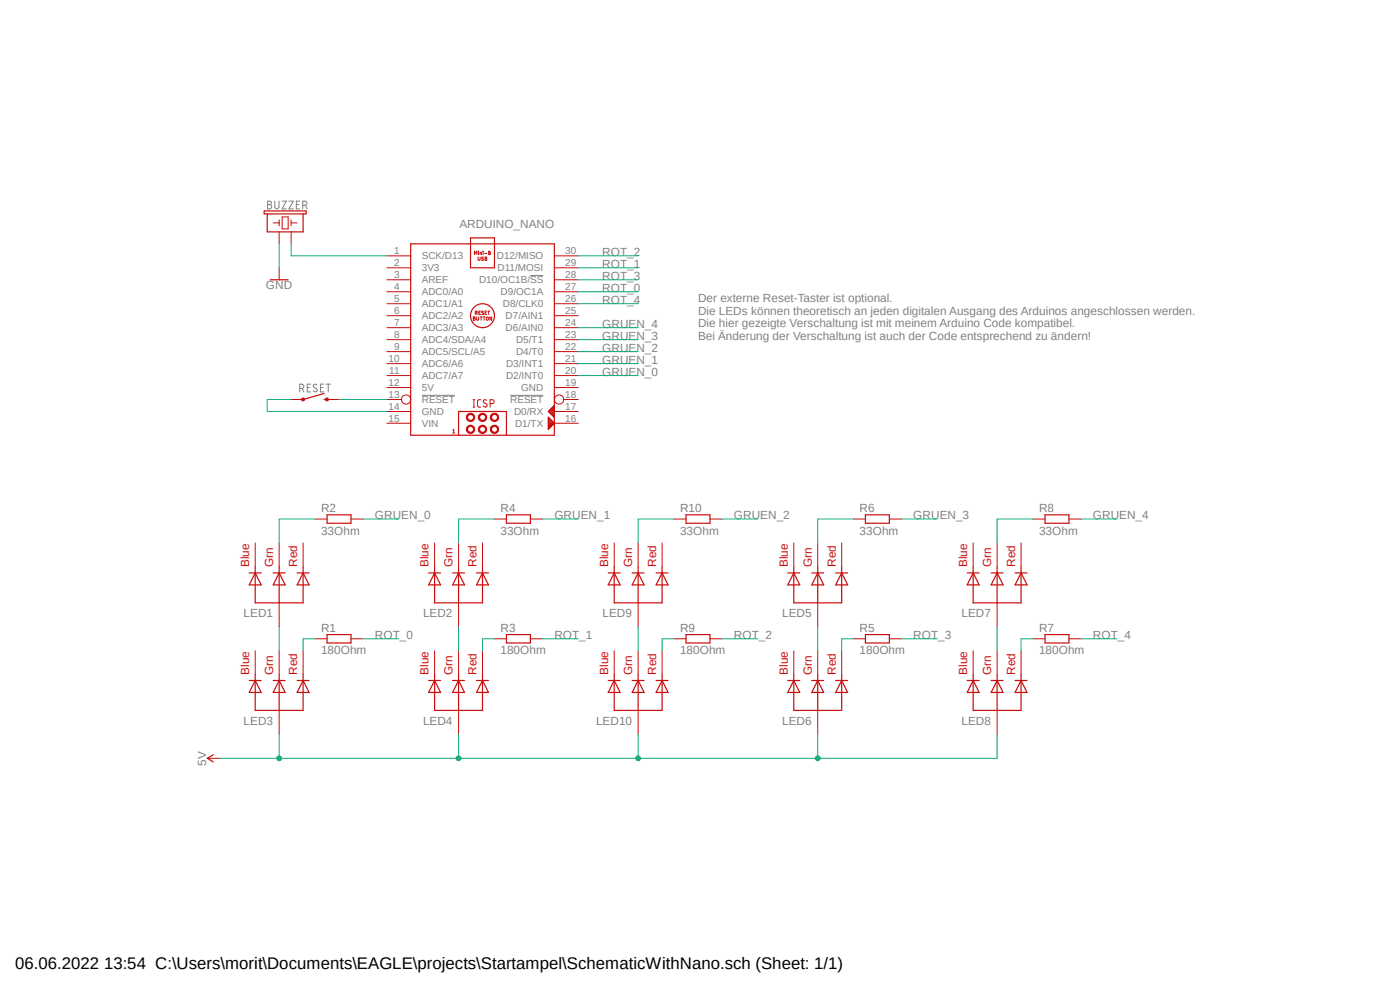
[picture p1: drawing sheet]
<svg xmlns="http://www.w3.org/2000/svg" width="297mm" height="210mm" viewBox="0 0 297 210" stroke-linecap="round" stroke-linejoin="round" font-family="sans-serif">
<path d="M41.1 41.8l214.8 121.3M255.9 41.8l-214.8 121.3" fill="none" stroke="#fff" stroke-width=".21"/>
<g fill="none" stroke="#808080" stroke-width=".21">
<path d="M56.8 42.7h.6a.37 .37 0 0 1 .2 .4 .37 .37 0 0 1-.4 .3 .47 .47 0 0 1 .5 .5 .47 .47 0 0 1-.5 .4h-.4zM56.8 43.4h.4M58.3 42.7v1.2a.45 .45 0 0 0 .3 .4 .45 .45 0 0 0 .5-.2l.1-1.4M59.9 42.7h.8l-.8 1.6h.8M61.3 42.7h.9l-.9 1.6h.9M62.9 43.4h.5M63.6 42.7h-.7v1.6h.7M64.2 43.6h.5a.44 .44 0 0 0 .4-.7l-.4-.2h-.5v1.6M64.8 43.6l.4 .7M112.5 58.5h2.8M63.6 82.4h.4a.47 .47 0 0 0 .5-.4 .47 .47 0 0 0-.5-.5h-.4v1.6M64.1 82.4l.4 .7"/>
<path d="M65.2 82.2h.5M65.9 81.5h-.7v1.6h.7M67.2 81.7a.39 .39 0 0 0-.6-.1 .39 .39 0 0 0 0 .6l.5 .3a.37 .37 0 0 1 .2 .4 .37 .37 0 0 1-.3 .2l-.6-.2M68 82.2h.5M68.7 81.5h-.7v1.6h.7M69.2 81.5h.9M69.6 81.5v1.6M89.5 83.9h7M108.2 83.9h7.1"/>
</g>
<g fill="none" stroke="#c90d0c" stroke-width=".25">
<path d="M87.1 51.7h30.5v40.6h-30.5zM99.8 50.5h5.1v6.3h-5.1zM97.3 92.3v-5h10.1v5"/>
<circle cx="102.4" cy="67" r="2.54"/>
</g>
<g fill="none" stroke="#c90d0c" stroke-width=".21">
<path d="M82.1 59.4h5M82.1 56.8h5M82.1 54.3h5M100.7 54v-.7l.2 .4 .3-.4v.7M101.4 54.5l.2 .7h.2l.1-.7M101.5 53.3h.1M101.5 53.6v.4M101.9 54v-.4h.3v.4M102.4 53.3h.1M102.5 53.6v.4M102.5 54.6h-.3v.2l.4 .3-.1 .1h-.3M102.8 53.8h.5"/>
<path d="M102.9 54.5l.4 .2-.2 .2h.2v.3h-.4zM102.9 54.9h.2M103.7 53.3l.3 .1-.2 .2 .3 .2-.1 .2h-.3zM103.7 53.6h.1M117.6 59.4h5.1M117.6 56.8h5.1M117.6 54.3h5.1M82.1 79.7h5M82.1 77.1h5M82.1 74.6h5M82.1 72.1h5M82.1 69.5h5"/>
<path d="M82.1 67h5M82.1 64.4h5M82.1 61.9h5M100.4 67.2l.4 .1-.2 .2 .2 .2v.2h-.4zM100.4 67.5h.2M100.8 66.4h.4l.1-.3-.5-.1v.7M101.1 66.4l.2 .3M101.1 67.2v.5l.2 .2h.2l.1-.7M101.6 66.3h.3M101.9 67.2h.4M101.9 66h-.3v.7h.3M102.1 67.2v.7"/>
<path d="M102.5 67.2h.4M102.6 66h-.3l-.1 .2 .4 .3-.1 .2-.3-.1M102.7 67.2v.7M102.9 66.3h.3M103.2 67.3l.2-.1 .2 .2-.2 .5h-.2zM103.3 66h-.4v.7h.4M103.5 66h.4M103.7 66v.7M104.3 67.2v.7l-.4-.7v.7M117.6 79.7h5.1M117.6 77.1h5.1M117.6 74.6h5.1"/>
<path d="M117.6 72.1h5.1M117.6 69.5h5.1M117.6 67h5.1M117.6 64.4h5.1M117.6 61.9h5.1M82.1 89.8h5M82.1 87.3h5M82.1 84.8h3.1M82.1 82.2h5M100.4 86.4h.3M100.4 84.8h.3M100.5 84.8v1.6"/>
<path d="M102 84.8h-.5l-.2 .3v1.1l.7 .2M103.3 84.9l-.4-.1a.34 .34 0 0 0-.4 .2 .34 .34 0 0 0 .2 .4l.5 .3a.37 .37 0 0 1 .1 .4 .37 .37 0 0 1-.3 .3l-.5-.3M104 85.6h.4a.42 .42 0 0 0 .5-.4 .42 .42 0 0 0-.5-.4h-.4v1.6M117.6 89.8h5.1M117.6 87.3h5.1M117.6 82.2h5.1M119.6 84.8h3.1"/>
<circle cx="86.1" cy="84.8" r=".98"/>
<circle cx="118.6" cy="84.8" r=".98"/>
</g>
<path d="M104.4 87.8a.89 .89 0 0 1 1.3 .4 .89 .89 0 0 1-.6 1.2 .89 .89 0 0 1-1.1-.9h.3a.64 .64 0 0 1 .8-.6 .64 .64 0 0 1 .3 1 .64 .64 0 0 1-1-.1l-.1-.3h-.3z" fill-rule="evenodd" fill="#c90d0c"/>
<path d="M104.4 87.8a.89 .89 0 0 1 1.3 .4 .89 .89 0 0 1-.6 1.2 .89 .89 0 0 1-1.1-.9h.3a.64 .64 0 0 1 .8-.6 .64 .64 0 0 1 .3 1 .64 .64 0 0 1-1-.1l-.1-.3h-.3z" fill="none" stroke="#c90d0c" stroke-width=".21"/>
<path d="M101.8 90.4a.89 .89 0 0 1 1.4 .3 .89 .89 0 0 1-.7 1.3 .89 .89 0 0 1-1-.9h.2a.64 .64 0 0 1 .9-.7 .64 .64 0 0 1 .3 1 .64 .64 0 0 1-1.1 0l-.1-.3h-.2z" fill-rule="evenodd" fill="#c90d0c"/>
<path d="M101.8 90.4a.89 .89 0 0 1 1.4 .3 .89 .89 0 0 1-.7 1.3 .89 .89 0 0 1-1-.9h.2a.64 .64 0 0 1 .9-.7 .64 .64 0 0 1 .3 1 .64 .64 0 0 1-1.1 0l-.1-.3h-.2z" fill="none" stroke="#c90d0c" stroke-width=".21"/>
<path d="M99.3 90.4a.89 .89 0 0 1 1.3 .3 .89 .89 0 0 1-.6 1.3 .89 .89 0 0 1-1.1-.9h.3a.64 .64 0 0 1 .8-.7 .64 .64 0 0 1 .3 1 .64 .64 0 0 1-1 0l-.1-.3h-.3z" fill-rule="evenodd" fill="#c90d0c"/>
<path d="M99.3 90.4a.89 .89 0 0 1 1.3 .3 .89 .89 0 0 1-.6 1.3 .89 .89 0 0 1-1.1-.9h.3a.64 .64 0 0 1 .8-.7 .64 .64 0 0 1 .3 1 .64 .64 0 0 1-1 0l-.1-.3h-.3z" fill="none" stroke="#c90d0c" stroke-width=".21"/>
<path d="M104.4 90.4a.89 .89 0 0 1 1.3 .3 .89 .89 0 0 1-.6 1.3 .89 .89 0 0 1-1.1-.9h.3a.64 .64 0 0 1 .8-.7 .64 .64 0 0 1 .3 1 .64 .64 0 0 1-1 0l-.1-.3h-.3z" fill-rule="evenodd" fill="#c90d0c"/>
<path d="M104.4 90.4a.89 .89 0 0 1 1.3 .3 .89 .89 0 0 1-.6 1.3 .89 .89 0 0 1-1.1-.9h.3a.64 .64 0 0 1 .8-.7 .64 .64 0 0 1 .3 1 .64 .64 0 0 1-1 0l-.1-.3h-.3z" fill="none" stroke="#c90d0c" stroke-width=".21"/>
<path d="M99.3 87.8a.89 .89 0 0 1 1.3 .4 .89 .89 0 0 1-.6 1.2 .89 .89 0 0 1-1.1-.9h.3a.64 .64 0 0 1 .8-.6 .64 .64 0 0 1 .3 1 .64 .64 0 0 1-1-.1l-.1-.3h-.3z" fill-rule="evenodd" fill="#c90d0c"/>
<path d="M99.3 87.8a.89 .89 0 0 1 1.3 .4 .89 .89 0 0 1-.6 1.2 .89 .89 0 0 1-1.1-.9h.3a.64 .64 0 0 1 .8-.6 .64 .64 0 0 1 .3 1 .64 .64 0 0 1-1-.1l-.1-.3h-.3z" fill="none" stroke="#c90d0c" stroke-width=".21"/>
<path d="M101.8 87.8a.89 .89 0 0 1 1.4 .4 .89 .89 0 0 1-.7 1.2 .89 .89 0 0 1-1-.9h.2a.64 .64 0 0 1 .9-.6 .64 .64 0 0 1 .3 1 .64 .64 0 0 1-1.1-.1l-.1-.3h-.2z" fill-rule="evenodd" fill="#c90d0c"/>
<g fill="none" stroke="#c90d0c" stroke-width=".21">
<path d="M58 47.3h1.2M59.2 46.7v1.2M59.2 49.2v2.5M59.2 56.8v2.6M59.9 46h1.2v2.6h-1.2zM61.8 47.3h1.2M61.8 46.7v1.2M61.8 49.2v2.5M96.1 91.3l.2-.2v.8M96.1 91.9h.4M101.8 87.8a.89 .89 0 0 1 1.4 .4 .89 .89 0 0 1-.7 1.2 .89 .89 0 0 1-1-.9h.2a.64 .64 0 0 1 .9-.6 .64 .64 0 0 1 .3 1 .64 .64 0 0 1-1.1-.1l-.1-.3h-.2zM54.1 115.2v5.1"/>
<path d="M59.2 115.2v5.1M64.3 115.2v5.1M66.8 110.1h2.6M74.5 110.1h2.5M92.2 115.2v5.1M97.3 115.2v5.1M102.4 115.2v5.1M104.9 110.1h2.5M112.5 110.1h2.6M168.4 115.2v5.1M173.5 115.2v5.1M178.6 115.2v5.1"/>
<path d="M181.1 110.1h2.5M188.7 110.1h2.5M206.5 115.2v5.1M211.5 115.2v5.1M216.6 115.2v5.1M219.2 110.1h2.5M226.8 110.1h2.5M54.1 138v5.1M59.2 127.9v5.1M59.2 138v5.1M64.3 138v5.1M66.8 135.5h2.6"/>
<path d="M74.5 135.5h2.5M92.2 138v5.1M97.3 127.9v5.1M97.3 138v5.1M102.4 138v5.1M104.9 135.5h2.5M112.5 135.5h2.6M168.4 138v5.1M173.5 127.9v5.1M173.5 138v5.1M178.6 138v5.1M181.1 135.5h2.5"/>
<path d="M188.7 135.5h2.5M206.5 138v5.1M211.5 127.9v5.1M211.5 138v5.1M216.6 138v5.1M219.2 135.5h2.5M226.8 135.5h2.5M59.2 150.7v5.1M97.3 150.7v5.1M173.5 150.7v5.1M211.5 150.7v5.1M44 160.9h2.5"/>
</g>
<g fill="none" stroke="#c90d0c" stroke-width=".25">
<path d="M56 44.7h8.9v.7h-8.9zM56.7 45.4v3.8h7.6v-3.8M57.3 59.4h3.8M68.7 84.8h.7M68.7 83.5l-4.4 1.3M116.3 88.5l1.3 1.3-1.3 1.3zM116.3 91h.1M116.3 90.8h.3M116.3 90.6h.5M116.3 90.5h.7M116.3 90.3h.8M116.3 90.1h1"/>
<path d="M116.3 89.9h1.2M116.3 89.7h1.2M116.3 89.5h1M116.3 89.3h.8M116.3 89.1h.6M116.3 88.9h.4M116.3 88.7h.2M116.3 88.6h.1M116.3 87.3l1.3-1.3v2.5zM116.4 87.2h1.2M116.5 87.4h1.1M116.6 87h1"/>
<path d="M116.7 87.6h.9M116.8 86.8h.8M116.8 87.8h.8M117 86.7h.6M117.1 88h.5M117.1 86.4h.5M117.2 88.2h.4M117.3 86.3h.3M117.4 88.3h.2M117.5 86.1h.1M69.4 109.2h5.1v1.8h-5.1zM107.4 109.2h5.1v1.8h-5.1z"/>
<path d="M183.6 109.2h5.1v1.8h-5.1zM221.7 109.2h5.1v1.8h-5.1zM52.9 121.5h2.5M54.1 120.3v7.6h10.2v-7.6M54.1 121.5l1.3 2.6h-2.5zM58 121.5h2.5M59.2 120.3v7.6M59.2 121.5l1.3 2.6h-2.5zM63 121.5h2.6M64.3 121.5l1.3 2.6h-2.6zM69.4 134.6h5.1v1.8h-5.1zM90.9 121.5h2.6"/>
<path d="M92.2 121.5l1.3 2.6h-2.6zM92.2 120.3v7.6h10.2v-7.6M96 121.5h2.6M97.3 121.5l1.3 2.6h-2.6zM97.3 120.3v7.6M101.1 121.5h2.5M102.4 121.5l1.2 2.6h-2.5zM107.4 134.6h5.1v1.8h-5.1zM167.1 121.5h2.6M168.4 121.5l1.3 2.6h-2.6zM168.4 120.3v7.6h10.2v-7.6M172.2 121.5h2.6"/>
<path d="M173.5 121.5l1.3 2.6h-2.6zM173.5 120.3v7.6M177.3 121.5h2.5M178.6 121.5l1.2 2.6h-2.5zM183.6 134.6h5.1v1.8h-5.1zM205.2 121.5h2.5M206.5 121.5l1.2 2.6h-2.5zM206.5 120.3v7.6h10.1v-7.6M210.3 121.5h2.5M211.5 121.5l1.3 2.6h-2.5zM211.5 120.3v7.6M215.3 121.5h2.6"/>
<path d="M216.6 121.5l1.3 2.6h-2.6zM221.7 134.6h5.1v1.8h-5.1zM52.9 144.4h2.5M54.1 143.1v7.6h10.2v-7.6M54.1 144.4l1.3 2.5h-2.5zM58 144.4h2.5M59.2 143.1v7.6M59.2 144.4l1.3 2.5h-2.5zM63 144.4h2.6M64.3 144.4l1.3 2.5h-2.6zM90.9 144.4h2.6M92.2 144.4l1.3 2.5h-2.6z"/>
<path d="M92.2 143.1v7.6h10.2v-7.6M96 144.4h2.6M97.3 144.4l1.3 2.5h-2.6zM97.3 143.1v7.6M101.1 144.4h2.5M102.4 144.4l1.2 2.5h-2.5zM167.1 144.4h2.6M168.4 144.4l1.3 2.5h-2.6zM168.4 143.1v7.6h10.2v-7.6M172.2 144.4h2.6M173.5 144.4l1.3 2.5h-2.6zM173.5 143.1v7.6"/>
<path d="M177.3 144.4h2.5M178.6 144.4l1.2 2.5h-2.5zM205.2 144.4h2.5M206.5 144.4l1.2 2.5h-2.5zM206.5 143.1v7.6h10.1v-7.6M210.3 144.4h2.5M211.5 144.4l1.3 2.5h-2.5zM211.5 143.1v7.6M215.3 144.4h2.6M216.6 144.4l1.3 2.5h-2.6zM45.3 160.1l-1.3 .8 1.3 .7"/>
</g>
<path d="M64.1 84.5h.4l.1 .3-.1 .2h-.4z" fill-rule="evenodd" fill="#c90d0c"/>
<path d="M64.1 84.5h.4l.1 .3-.1 .2h-.4z" fill="none" stroke="#c90d0c" stroke-width=".21"/>
<path d="M69.1 84.5h.5v.5h-.5z" fill-rule="evenodd" fill="#c90d0c"/>
<g fill="none" stroke="#c90d0c" stroke-width=".21">
<path d="M61.8 84.8h2.5M69.1 84.5h.5v.5h-.5zM69.4 84.8h2.5M130.3 115.2v5.1M135.4 115.2v5.1M140.5 115.2v5.1M143 110.1h2.5M150.6 110.1h2.6M130.3 138v5.1M135.4 127.9v5.1M135.4 138v5.1M140.5 138v5.1"/>
<path d="M143 135.5h2.5M150.6 135.5h2.6M135.4 150.7v5.1"/>
</g>
<g fill="none" stroke="#c90d0c" stroke-width=".25">
<path d="M145.5 109.2h5.1v1.8h-5.1zM129 121.5h2.6M130.3 120.3v7.6h10.2v-7.6M130.3 121.5l1.3 2.6h-2.6zM134.1 121.5h2.6M135.4 120.3v7.6M135.4 121.5l1.3 2.6h-2.6zM139.2 121.5h2.5M140.5 121.5l1.2 2.6h-2.5zM145.5 134.6h5.1v1.8h-5.1zM129 144.4h2.6M130.3 143.1v7.6h10.2v-7.6"/>
<path d="M130.3 144.4l1.3 2.5h-2.6zM134.1 144.4h2.6M135.4 143.1v7.6M135.4 144.4l1.3 2.5h-2.6zM139.2 144.4h2.5M140.5 144.4l1.2 2.5h-2.5z"/>
</g>
<path d="M59.2 155.8v5.1M97.3 155.8v5.1h-50.8" fill="none" stroke="#0dab76" stroke-width=".21"/>
<circle cx="59.2" cy="160.9" r=".51" fill="#0dab76"/>
<g fill="none" stroke="#0dab76" stroke-width=".21">
<path d="M135.4 155.8v5.1h-38.1"/>
<circle cx="59.2" cy="160.9" r=".51"/>
</g>
<circle cx="97.3" cy="160.9" r=".51" fill="#0dab76"/>
<g fill="none" stroke="#0dab76" stroke-width=".21">
<path d="M173.5 155.8v5.1M211.5 155.8v5.1h-76.1"/>
<circle cx="97.3" cy="160.9" r=".51"/>
</g>
<circle cx="135.4" cy="160.9" r=".51" fill="#0dab76"/>
<circle cx="135.4" cy="160.9" r=".51" fill="none" stroke="#0dab76" stroke-width=".21"/>
<circle cx="173.5" cy="160.9" r=".51" fill="#0dab76"/>
<g fill="none" stroke="#0dab76" stroke-width=".21">
<path d="M59.2 51.7v5.1M61.8 51.7v2.6h20.3M122.7 54.3h12.7M122.7 56.8h12.7M122.7 59.4h12.7M122.7 79.7h12.7M122.7 77.1h12.7M122.7 72.1h12.7M122.7 69.5h12.7M122.7 64.4h12.7M122.7 61.9h12.7M122.7 74.6h12.7"/>
<path d="M61.8 84.8h-5.1v2.5h25.4M71.9 84.8h10.2M66.8 110.1h-7.6v5.1M77 110.1h7.6M104.9 110.1h-7.6v5.1M115.1 110.1h7.6M143 110.1h-7.6v5.1M153.2 110.1h7.6M181.1 110.1h-7.6v5.1M191.2 110.1h7.6M219.2 110.1h-7.7v5.1M229.3 110.1h7.6"/>
<path d="M59.2 133v5M66.8 135.5h-2.5v2.5M77 135.5h7.6M97.3 133v5M104.9 135.5h-2.5v2.5M115.1 135.5h7.6M135.4 133v5M143 135.5h-2.5v2.5M153.2 135.5h7.6M173.5 133v5M181.1 135.5h-2.5v2.5M191.2 135.5h7.6"/>
<path d="M211.5 133v5M219.2 135.5h-2.6v2.5M229.3 135.5h7.6"/>
<circle cx="173.5" cy="160.9" r=".51"/>
</g>
<text font-size="3.6" x="3.2" y="205.7">06.06.2022 13:54 C:\Users\morit\Documents\EAGLE\projects\Startampel\SchematicWithNano.sch (Sheet: 1/1)</text>
<g font-size="2.5" fill="#808080">
<text x="97.5" y="48.4">ARDUINO_NANO</text>
<text x="127.8" y="56.8">ROT_1</text>
<text x="127.8" y="59.4">ROT_3</text>
<text x="127.8" y="54.3">ROT_2</text>
<text x="56.4" y="61.4">GND</text>
<text x="127.8" y="64.4">ROT_4</text>
<text x="127.8" y="61.9">ROT_0</text>
<text x="148.1" y="64.1">Der externe Reset-Taster ist optional.</text>
<text x="127.8" y="69.5">GRUEN_4</text>
<text x="148.1" y="66.7">Die LEDs können theoretisch an jeden digitalen Ausgang des Arduinos angeschlossen werden.</text>
<text x="148.1" y="69.4">Die hier gezeigte Verschaltung ist mit meinem Arduino Code kompatibel.</text>
<text x="127.8" y="77.1">GRUEN_1</text>
<text x="127.8" y="72.1">GRUEN_3</text>
<text x="127.8" y="74.6">GRUEN_2</text>
<text x="148.1" y="72.1">Bei Änderung der Verschaltung ist auch der Code entsprechend zu ändern!</text>
<text x="127.8" y="79.7">GRUEN_0</text>
<text x="68.1" y="113.4">33Ohm</text>
<text x="68.1" y="108.6">R2</text>
<text x="79.5" y="110.1">GRUEN_0</text>
<text x="106.2" y="113.4">33Ohm</text>
<text x="106.2" y="108.6">R4</text>
<text x="117.6" y="110.1">GRUEN_1</text>
<text x="144.3" y="113.4">33Ohm</text>
<text x="144.3" y="108.6">R10</text>
<text x="155.7" y="110.1">GRUEN_2</text>
<text x="182.4" y="113.4">33Ohm</text>
<text x="182.4" y="108.6">R6</text>
<text x="193.8" y="110.1">GRUEN_3</text>
<text x="220.4" y="113.4">33Ohm</text>
<text x="220.4" y="108.6">R8</text>
<text x="231.9" y="110.1">GRUEN_4</text>
<text x="51.7" y="130.9">LED1</text>
<text x="89.7" y="130.9">LED2</text>
<text x="127.8" y="130.9">LED9</text>
<text x="165.9" y="130.9">LED5</text>
<text x="204" y="130.9">LED7</text>
<text x="68.1" y="134">R1</text>
<text x="79.5" y="135.5">ROT_0</text>
<text x="106.2" y="134">R3</text>
<text x="117.6" y="135.5">ROT_1</text>
<text x="144.3" y="134">R9</text>
<text x="155.7" y="135.5">ROT_2</text>
<text x="182.4" y="134">R5</text>
<text x="193.8" y="135.5">ROT_3</text>
<text x="220.4" y="134">R7</text>
<text x="231.9" y="135.5">ROT_4</text>
<text x="68.1" y="138.8">180Ohm</text>
<text x="106.2" y="138.8">180Ohm</text>
<text x="144.3" y="138.8">180Ohm</text>
<text x="182.4" y="138.8">180Ohm</text>
<text x="220.4" y="138.8">180Ohm</text>
<text x="51.7" y="153.8">LED3</text>
<text x="89.7" y="153.8">LED4</text>
<text x="126.5" y="153.8">LED10</text>
<text x="165.9" y="153.8">LED6</text>
<text x="204" y="153.8">LED8</text>
<text x="43.7" y="162.4" transform="rotate(-90 43.7 162.4)">5V</text>
</g>
<g font-size="2.5" fill="#c90d0c">
<text x="52.9" y="120.3" transform="rotate(-90 52.9 120.3)">Blue</text>
<text x="58" y="120.3" transform="rotate(-90 58 120.3)">Grn</text>
<text x="63" y="120.3" transform="rotate(-90 63 120.3)">Red</text>
<text x="90.9" y="120.3" transform="rotate(-90 90.9 120.3)">Blue</text>
<text x="96" y="120.3" transform="rotate(-90 96 120.3)">Grn</text>
<text x="101.1" y="120.3" transform="rotate(-90 101.1 120.3)">Red</text>
<text x="129" y="120.3" transform="rotate(-90 129 120.3)">Blue</text>
<text x="134.1" y="120.3" transform="rotate(-90 134.1 120.3)">Grn</text>
<text x="139.2" y="120.3" transform="rotate(-90 139.2 120.3)">Red</text>
<text x="167.1" y="120.3" transform="rotate(-90 167.1 120.3)">Blue</text>
<text x="172.2" y="120.3" transform="rotate(-90 172.2 120.3)">Grn</text>
<text x="177.3" y="120.3" transform="rotate(-90 177.3 120.3)">Red</text>
<text x="205.2" y="120.3" transform="rotate(-90 205.2 120.3)">Blue</text>
<text x="210.3" y="120.3" transform="rotate(-90 210.3 120.3)">Grn</text>
<text x="215.4" y="120.3" transform="rotate(-90 215.4 120.3)">Red</text>
<text x="52.9" y="143.1" transform="rotate(-90 52.9 143.1)">Blue</text>
<text x="58" y="143.1" transform="rotate(-90 58 143.1)">Grn</text>
<text x="63" y="143.1" transform="rotate(-90 63 143.1)">Red</text>
<text x="90.9" y="143.1" transform="rotate(-90 90.9 143.1)">Blue</text>
<text x="96" y="143.1" transform="rotate(-90 96 143.1)">Grn</text>
<text x="101.1" y="143.1" transform="rotate(-90 101.1 143.1)">Red</text>
<text x="129" y="143.1" transform="rotate(-90 129 143.1)">Blue</text>
<text x="134.1" y="143.1" transform="rotate(-90 134.1 143.1)">Grn</text>
<text x="139.2" y="143.1" transform="rotate(-90 139.2 143.1)">Red</text>
<text x="167.1" y="143.1" transform="rotate(-90 167.1 143.1)">Blue</text>
<text x="172.2" y="143.1" transform="rotate(-90 172.2 143.1)">Grn</text>
<text x="177.3" y="143.1" transform="rotate(-90 177.3 143.1)">Red</text>
<text x="205.2" y="143.1" transform="rotate(-90 205.2 143.1)">Blue</text>
<text x="210.3" y="143.1" transform="rotate(-90 210.3 143.1)">Grn</text>
<text x="215.4" y="143.1" transform="rotate(-90 215.4 143.1)">Red</text>
</g>
<g font-size="2.1" fill="#808080">
<text x="83.6" y="53.9">1</text>
<text x="119.9" y="53.9">30</text>
<text x="83.6" y="56.5">2</text>
<text x="83.6" y="59">3</text>
<text x="89.5" y="55">SCK/D13</text>
<text x="89.5" y="57.6">3V3</text>
<text x="105.4" y="55">D12/MISO</text>
<text x="105.6" y="57.6">D11/MOSI</text>
<text x="119.9" y="59">28</text>
<text x="119.9" y="56.5">29</text>
<text x="83.6" y="61.6">4</text>
<text x="83.6" y="64.1">5</text>
<text x="89.5" y="60.1">AREF</text>
<text x="89.5" y="62.7">ADC0/A0</text>
<text x="89.5" y="65.2">ADC1/A1</text>
<text x="101.6" y="60.1">D10/OC1B/SS</text>
<text x="106.2" y="62.7">D9/OC1A</text>
<text x="106.7" y="65.2">D8/CLK0</text>
<text x="119.9" y="64.1">26</text>
<text x="119.9" y="61.6">27</text>
<text x="83.6" y="66.6">6</text>
<text x="83.6" y="69.1">7</text>
<text x="83.6" y="71.7">8</text>
<text x="89.5" y="67.7">ADC2/A2</text>
<text x="89.5" y="70.3">ADC3/A3</text>
<text x="107.3" y="70.3">D6/AIN0</text>
<text x="107.3" y="67.7">D7/AIN1</text>
<text x="119.9" y="71.7">23</text>
<text x="119.9" y="69.1">24</text>
<text x="119.9" y="66.6">25</text>
<text x="82.4" y="76.8">10</text>
<text x="83.6" y="74.2">9</text>
<text x="89.5" y="72.8">ADC4/SDA/A4</text>
<text x="89.5" y="75.4">ADC5/SCL/A5</text>
<text x="89.5" y="77.9">ADC6/A6</text>
<text x="107.4" y="77.9">D3/INT1</text>
<text x="109.5" y="75.4">D4/T0</text>
<text x="109.5" y="72.8">D5/T1</text>
<text x="119.9" y="76.8">21</text>
<text x="119.9" y="74.2">22</text>
<text x="82.4" y="81.8">12</text>
<text x="82.6" y="79.3">11</text>
<text x="89.5" y="80.4">ADC7/A7</text>
<text x="89.5" y="83">5V</text>
<text x="107.4" y="80.4">D2/INT0</text>
<text x="110.6" y="83">GND</text>
<text x="119.9" y="81.8">19</text>
<text x="119.9" y="79.3">20</text>
<text x="82.4" y="84.4">13</text>
<text x="82.4" y="86.9">14</text>
<text x="82.4" y="89.5">15</text>
<text x="89.5" y="85.5">RESET</text>
<text x="89.5" y="88.1">GND</text>
<text x="108.2" y="85.5">RESET</text>
<text x="109.1" y="88.1">D0/RX</text>
<text x="119.9" y="89.5">16</text>
<text x="119.9" y="86.9">17</text>
<text x="119.9" y="84.4">18</text>
<text x="89.5" y="90.6">VIN</text>
<text x="109.3" y="90.6">D1/TX</text>
</g>
</svg>
